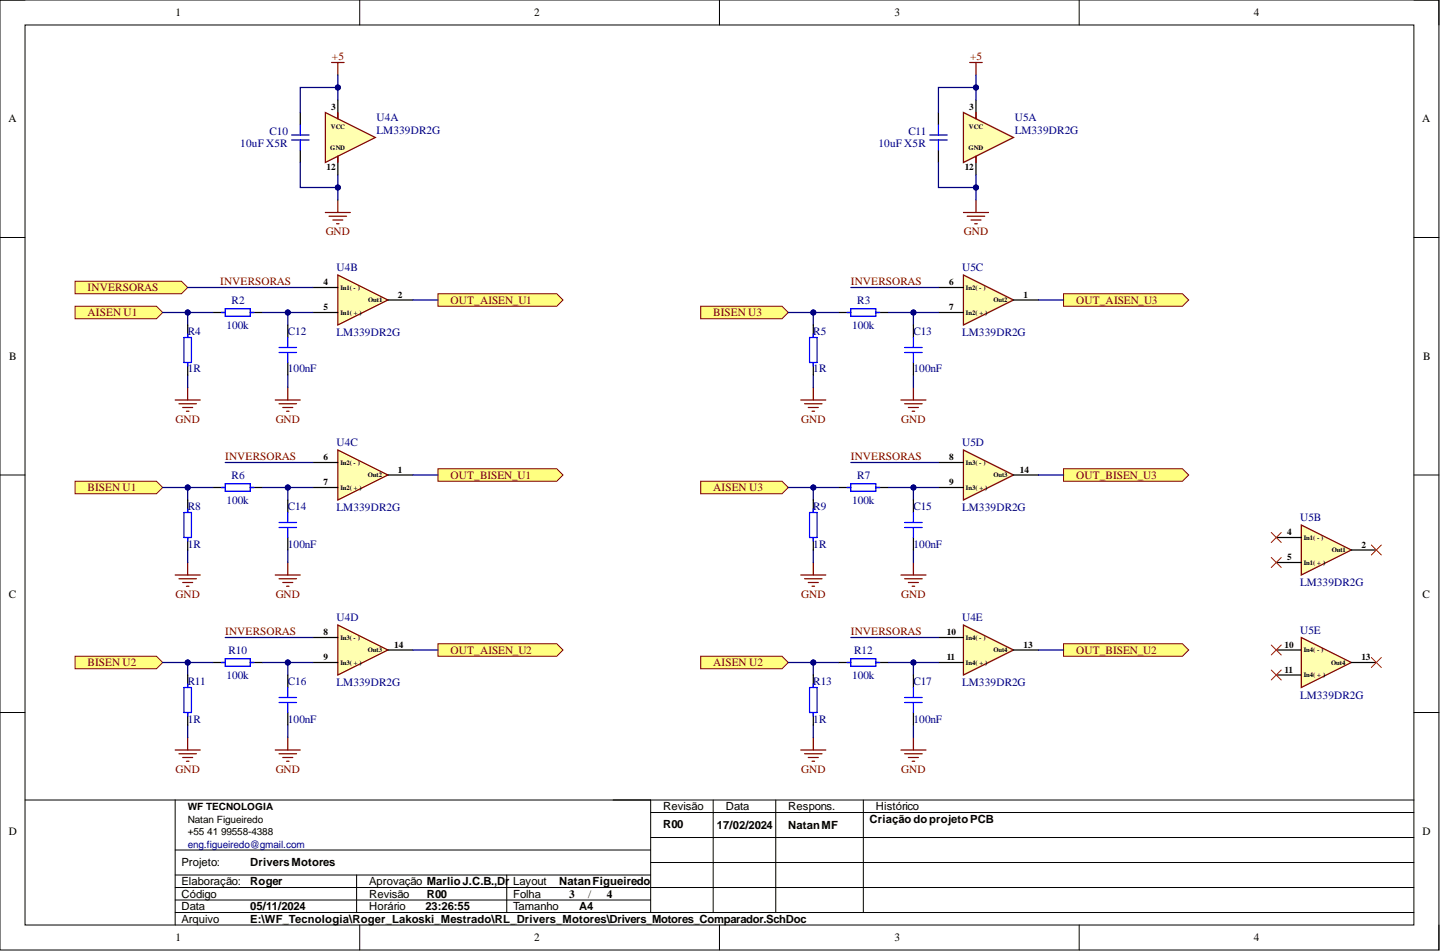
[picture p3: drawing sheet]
<svg xmlns="http://www.w3.org/2000/svg" width="292mm" height="193mm" viewBox="0 0 292 193" stroke-linecap="round" stroke-linejoin="round" font-family="sans-serif">
<g fill="none" stroke="#000" stroke-width=".2">
<path d="M0 0h291.9v192.8h-291.9zM0 0h5.1M73 0v5.1M145.9 0v5.1M218.9 0v5.1M286.8 0h5.1v5.1M5.1 5.1h281.7v182.6h-281.7zM0 48.2h5.1M286.8 48.2h5.1M0 96.4h5.1M286.8 96.4h5.1M0 144.6h5.1"/>
<path d="M286.8 144.6h5.1M5.1 162.3h281.7M35.5 162.3v25.4M35.5 177.6h96.5M35.5 172.5h96.5M72.3 177.6v7.6M102.8 177.6v7.6M132 175h154.8M132 169.9h154.8M132 164.9h154.8M132 162.3v22.9M144.7 162.3v22.9"/>
<path d="M157.4 162.3v22.9M175.1 162.3v22.9M35.5 180.1h251.3M35.5 182.6h96.5M35.5 185.2h251.3M73 187.7v5.1M145.9 187.7v5.1M218.9 187.7v5.1M291.9 187.7v5.1"/>
</g>
<g fill="none" stroke="#800000" stroke-width=".25">
<path d="M67.3 12.7h2.5M68.5 12.7v2.5M66 43.1h5.1M66.8 43.9h3.5M67.5 44.6h2M68.3 45.4h.5M68.5 40.6v2.5M38.1 78.6v2.6M58.4 78.6v2.6M35.5 81.2h5.1M36.3 81.9h3.5M37.1 82.7h2"/>
<path d="M37.8 83.4h.5M55.8 81.2h5.1M56.6 81.9h3.6M57.4 82.7h2M58.1 83.4h.5"/>
</g>
<path d="M60.9 22.8v2.6M60.9 30.4v2.6M43.1 63.4h2.6M50.8 63.4h2.5" fill="none" stroke="#000" stroke-width=".25"/>
<path d="M59.1 27.4h3.6M59.1 28.4h3.6M60.9 25.4v2M60.9 28.4v2M44.9 63.4h.8M45.7 62.6h5.1v1.6h-5.1zM50.8 63.4h.7" fill="none" stroke="#00f" stroke-width=".25"/>
<path d="M66 22.8l10.1 5.1-10.1 5.1z" fill="#ffffb0"/>
<path d="M66 22.8l10.1 5.1-10.1 5.1zM68.5 22.8v1.3M68.5 31.7v1.3" fill="none" stroke="#800000" stroke-width=".25"/>
<path d="M68.5 20.3v3.8M68.5 31.7v3.8" fill="none" stroke="#000" stroke-width=".25"/>
<path d="M68.5 55.8l10.2 5.1-10.2 5z" fill="#ffffb0"/>
<path d="M68.5 55.8l10.2 5.1-10.2 5z" fill="none" stroke="#800000" stroke-width=".25"/>
<path d="M63.5 58.3h5M63.5 63.4h5M78.7 60.9h5.1" fill="none" stroke="#000" stroke-width=".25"/>
<path d="M68.5 91.3l10.2 5.1-10.2 5.1z" fill="#ffffb0"/>
<path d="M68.5 91.3l10.2 5.1-10.2 5.1z" fill="none" stroke="#800000" stroke-width=".25"/>
<path d="M63.5 93.8h5M63.5 98.9h5M78.7 96.4h5.1" fill="none" stroke="#000" stroke-width=".25"/>
<path d="M68.5 126.8l10.2 5.1-10.2 5.1z" fill="#ffffb0"/>
<path d="M68.5 126.8l10.2 5.1-10.2 5.1z" fill="none" stroke="#800000" stroke-width=".25"/>
<path d="M63.5 129.4h5M63.5 134.4h5M78.7 131.9h5.1" fill="none" stroke="#000" stroke-width=".25"/>
<path d="M195.4 126.8l10.2 5.1-10.2 5.1z" fill="#ffffb0"/>
<g fill="none" stroke="#800000" stroke-width=".25">
<path d="M196.7 12.7h2.5M198 12.7v2.5M195.4 43.1h5.1M196.2 43.9h3.5M197 44.6h2M197.7 45.4h.5M198 40.6v2.5M165 78.6v2.6M185.3 78.6v2.6M162.4 81.2h5.1M163.2 81.9h3.6M164 82.7h2"/>
<path d="M164.7 83.4h.5M182.7 81.2h5.1M183.5 81.9h3.6M184.3 82.7h2M185 83.4h.5M35.5 116.7h5.1M36.3 117.4h3.5M37.1 118.2h2M37.8 119h.5M38.1 114.1v2.6M55.8 116.7h5.1M56.6 117.4h3.6"/>
<path d="M57.4 118.2h2M58.1 119h.5M58.4 114.1v2.6M195.4 126.8l10.2 5.1-10.2 5.1zM35.5 152.2h5.1M36.3 152.9h3.5M37.1 153.7h2M37.8 154.5h.5M38.1 149.6v2.6M55.8 152.2h5.1M56.6 152.9h3.6M57.4 153.7h2"/>
<path d="M58.1 154.5h.5M58.4 149.6v2.6M162.4 152.2h5.1M163.2 152.9h3.6M164 153.7h2M164.7 154.5h.5M165 149.6v2.6M182.7 152.2h5.1M183.5 152.9h3.6M184.3 153.7h2M185 154.5h.5M185.3 149.6v2.6"/>
</g>
<g fill="none" stroke="#000" stroke-width=".25">
<path d="M190.4 22.8v2.6M190.4 30.4v2.6M170.1 63.4h2.5M177.7 63.4h2.5M43.1 98.9h2.6M50.8 98.9h2.5M43.1 134.4h2.6M50.8 134.4h2.5M170.1 134.4h2.5M177.7 134.4h2.5M190.4 129.4h5M190.4 134.4h5"/>
<path d="M205.6 131.9h5.1"/>
</g>
<g fill="none" stroke="#00f" stroke-width=".25">
<path d="M188.6 27.4h3.5M188.6 28.4h3.5M190.4 25.4v2M190.4 28.4v2M171.8 63.4h.8M172.6 62.6h5.1v1.6h-5.1zM177.7 63.4h.7M44.9 98.9h.8M45.7 98.2h5.1v1.5h-5.1zM50.8 98.9h.7M44.9 134.4h.8M45.7 133.7h5.1v1.5h-5.1z"/>
<path d="M50.8 134.4h.7M171.8 134.4h.8M172.6 133.7h5.1v1.5h-5.1zM177.7 134.4h.7"/>
</g>
<path d="M195.4 22.8l10.2 5.1-10.2 5.1z" fill="#ffffb0"/>
<path d="M195.4 22.8l10.2 5.1-10.2 5.1zM198 22.8v1.3M198 31.7v1.3" fill="none" stroke="#800000" stroke-width=".25"/>
<path d="M198 20.3v3.8M198 31.7v3.8" fill="none" stroke="#000" stroke-width=".25"/>
<path d="M264 106.5l10.1 5.1-10.1 5.1z" fill="#ffffb0"/>
<path d="M264 106.5l10.1 5.1-10.1 5.1z" fill="none" stroke="#800000" stroke-width=".25"/>
<path d="M258.9 109.1h5.1M258.9 114.1h5.1M274.1 111.6h5.1" fill="none" stroke="#000" stroke-width=".25"/>
<path d="M195.4 55.8l10.2 5.1-10.2 5z" fill="#ffffb0"/>
<path d="M195.4 55.8l10.2 5.1-10.2 5zM162.4 116.7h5.1M163.2 117.4h3.6M164 118.2h2M164.7 119h.5M165 114.1v2.6M182.7 116.7h5.1M183.5 117.4h3.6M184.3 118.2h2M185 119h.5M185.3 114.1v2.6" fill="none" stroke="#800000" stroke-width=".25"/>
<path d="M190.4 58.3h5M190.4 63.4h5M205.6 60.9h5.1M170.1 98.9h2.5M177.7 98.9h2.5" fill="none" stroke="#000" stroke-width=".25"/>
<path d="M171.8 98.9h.8M172.6 98.2h5.1v1.5h-5.1zM177.7 98.9h.7" fill="none" stroke="#00f" stroke-width=".25"/>
<path d="M15.2 62.1h16.5l1.3 1.3-1.3 1.3h-16.5z" fill-rule="evenodd" fill="#ffff80"/>
<path d="M15.2 62.1h16.5l1.3 1.3-1.3 1.3h-16.5z" fill="none" stroke="#800000" stroke-width=".2"/>
<path d="M15.2 97.7h16.5l1.3 1.2-1.3 1.3h-16.5z" fill-rule="evenodd" fill="#ffff80"/>
<path d="M15.2 97.7h16.5l1.3 1.2-1.3 1.3h-16.5z" fill="none" stroke="#800000" stroke-width=".2"/>
<path d="M142.1 133.2h16.5l1.3 1.2-1.3 1.3h-16.5z" fill-rule="evenodd" fill="#ffff80"/>
<path d="M142.1 133.2h16.5l1.3 1.2-1.3 1.3h-16.5z" fill="none" stroke="#800000" stroke-width=".2"/>
<path d="M15.2 133.2h16.5l1.3 1.2-1.3 1.3h-16.5z" fill-rule="evenodd" fill="#ffff80"/>
<path d="M15.2 133.2h16.5l1.3 1.2-1.3 1.3h-16.5z" fill="none" stroke="#800000" stroke-width=".2"/>
<path d="M142.1 97.7h16.5l1.3 1.2-1.3 1.3h-16.5z" fill-rule="evenodd" fill="#ffff80"/>
<path d="M142.1 97.7h16.5l1.3 1.2-1.3 1.3h-16.5z" fill="none" stroke="#800000" stroke-width=".2"/>
<path d="M142.1 62.1h16.5l1.3 1.3-1.3 1.3h-16.5z" fill-rule="evenodd" fill="#ffff80"/>
<path d="M142.1 62.1h16.5l1.3 1.3-1.3 1.3h-16.5z" fill="none" stroke="#800000" stroke-width=".2"/>
<path d="M88.8 59.6h24.1l1.3 1.3-1.3 1.2h-24.1z" fill-rule="evenodd" fill="#ffff80"/>
<path d="M88.8 59.6h24.1l1.3 1.3-1.3 1.2h-24.1z" fill="none" stroke="#800000" stroke-width=".2"/>
<path d="M88.8 95.1h24.1l1.3 1.3-1.3 1.3h-24.1z" fill-rule="evenodd" fill="#ffff80"/>
<path d="M88.8 95.1h24.1l1.3 1.3-1.3 1.3h-24.1z" fill="none" stroke="#800000" stroke-width=".2"/>
<path d="M88.8 130.6h24.1l1.3 1.3-1.3 1.3h-24.1z" fill-rule="evenodd" fill="#ffff80"/>
<path d="M88.8 130.6h24.1l1.3 1.3-1.3 1.3h-24.1z" fill="none" stroke="#800000" stroke-width=".2"/>
<path d="M215.7 130.6h24.2l1.2 1.3-1.2 1.3h-24.2z" fill-rule="evenodd" fill="#ffff80"/>
<path d="M215.7 130.6h24.2l1.2 1.3-1.2 1.3h-24.2z" fill="none" stroke="#800000" stroke-width=".2"/>
<path d="M215.7 59.6h24.2l1.2 1.3-1.2 1.2h-24.2z" fill-rule="evenodd" fill="#ffff80"/>
<path d="M215.7 59.6h24.2l1.2 1.3-1.2 1.2h-24.2z" fill="none" stroke="#800000" stroke-width=".2"/>
<path d="M215.7 95.1h24.2l1.2 1.3-1.2 1.3h-24.2z" fill-rule="evenodd" fill="#ffff80"/>
<path d="M215.7 95.1h24.2l1.2 1.3-1.2 1.3h-24.2z" fill="none" stroke="#800000" stroke-width=".2"/>
<path d="M15.2 57.1h21.6l1.3 1.2-1.3 1.3h-21.6z" fill-rule="evenodd" fill="#ffff80"/>
<path d="M15.2 57.1h21.6l1.3 1.2-1.3 1.3h-21.6z" fill="none" stroke="#800000" stroke-width=".2"/>
<path d="M195.4 91.3l10.2 5.1-10.2 5.1z" fill="#ffffb0"/>
<path d="M195.4 91.3l10.2 5.1-10.2 5.1z" fill="none" stroke="#800000" stroke-width=".25"/>
<path d="M190.4 93.8h5M190.4 98.9h5M205.6 96.4h5.1" fill="none" stroke="#000" stroke-width=".25"/>
<path d="M264 129.4l10.1 5-10.1 5.1z" fill="#ffffb0"/>
<path d="M264 129.4l10.1 5-10.1 5.1z" fill="none" stroke="#800000" stroke-width=".25"/>
<path d="M258.9 131.9h5.1M258.9 137h5.1M274.1 134.4h5.1" fill="none" stroke="#000" stroke-width=".25"/>
<path d="M257.9 108.1l2 2M257.9 113.1l2 2.1M259.9 108.1l-2 2M259.9 113.1l-2 2.1M278.2 110.6l2 2M280.2 110.6l-2 2M257.9 130.9l2 2M257.9 136l2 2M259.9 130.9l-2 2M259.9 136l-2 2M278.2 133.4l2 2M280.2 133.4l-2 2" fill="none" stroke="#f00" stroke-width=".2"/>
<path d="M68.5 20.3v-2.5h-7.6v5" fill="none" stroke="#000080" stroke-width=".25"/>
<circle cx="68.5" cy="17.8" r=".51" fill="#000080"/>
<circle cx="68.5" cy="17.8" r=".51" fill="none" stroke="#000080" stroke-width=".2"/>
<path d="M60.9 33v5h7.6v-2.5" fill="none" stroke="#000080" stroke-width=".25"/>
<circle cx="68.5" cy="38" r=".51" fill="#000080"/>
<circle cx="68.5" cy="38" r=".51" fill="none" stroke="#000080" stroke-width=".2"/>
<path d="M68.5 38v2.6" fill="none" stroke="#000080" stroke-width=".25"/>
<circle cx="68.5" cy="38" r=".51" fill="#000080"/>
<circle cx="68.5" cy="38" r=".51" fill="none" stroke="#000080" stroke-width=".2"/>
<path d="M68.5 15.2v2.6" fill="none" stroke="#000080" stroke-width=".25"/>
<circle cx="68.5" cy="17.8" r=".51" fill="#000080"/>
<circle cx="68.5" cy="17.8" r=".51" fill="none" stroke="#000080" stroke-width=".2"/>
<path d="M43.1 63.4h-5v2.5" fill="none" stroke="#000080" stroke-width=".25"/>
<circle cx="38.1" cy="63.4" r=".51" fill="#000080"/>
<circle cx="38.1" cy="63.4" r=".51" fill="none" stroke="#000080" stroke-width=".2"/>
<path d="M53.3 63.4h5.1v2.5" fill="none" stroke="#000080" stroke-width=".25"/>
<circle cx="58.4" cy="63.4" r=".51" fill="#000080"/>
<circle cx="58.4" cy="63.4" r=".51" fill="none" stroke="#000080" stroke-width=".2"/>
<path d="M58.4 63.4h5.1" fill="none" stroke="#000080" stroke-width=".25"/>
<circle cx="58.4" cy="63.4" r=".51" fill="#000080"/>
<circle cx="58.4" cy="63.4" r=".51" fill="none" stroke="#000080" stroke-width=".2"/>
<path d="M38.1 76.1v2.5M58.4 76.1v2.5M43.1 98.9h-5v2.6" fill="none" stroke="#000080" stroke-width=".25"/>
<circle cx="38.1" cy="98.9" r=".51" fill="#000080"/>
<circle cx="38.1" cy="98.9" r=".51" fill="none" stroke="#000080" stroke-width=".2"/>
<path d="M53.3 98.9h5.1v2.6" fill="none" stroke="#000080" stroke-width=".25"/>
<circle cx="58.4" cy="98.9" r=".51" fill="#000080"/>
<circle cx="58.4" cy="98.9" r=".51" fill="none" stroke="#000080" stroke-width=".2"/>
<path d="M58.4 98.9h5.1" fill="none" stroke="#000080" stroke-width=".25"/>
<circle cx="58.4" cy="98.9" r=".51" fill="#000080"/>
<circle cx="58.4" cy="98.9" r=".51" fill="none" stroke="#000080" stroke-width=".2"/>
<path d="M45.7 93.8h17.8M38.1 111.6v2.5M58.4 111.6v2.5M43.1 134.4h-5v2.6" fill="none" stroke="#000080" stroke-width=".25"/>
<circle cx="38.1" cy="134.4" r=".51" fill="#000080"/>
<circle cx="38.1" cy="134.4" r=".51" fill="none" stroke="#000080" stroke-width=".2"/>
<path d="M53.3 134.4h5.1v2.6" fill="none" stroke="#000080" stroke-width=".25"/>
<circle cx="58.4" cy="134.4" r=".51" fill="#000080"/>
<circle cx="58.4" cy="134.4" r=".51" fill="none" stroke="#000080" stroke-width=".2"/>
<path d="M58.4 134.4h5.1" fill="none" stroke="#000080" stroke-width=".25"/>
<circle cx="58.4" cy="134.4" r=".51" fill="#000080"/>
<circle cx="58.4" cy="134.4" r=".51" fill="none" stroke="#000080" stroke-width=".2"/>
<path d="M45.7 129.4h17.8M170.1 134.4h-5.1v2.6M38.1 147.1v2.5M58.4 147.1v2.5" fill="none" stroke="#000080" stroke-width=".25"/>
<circle cx="165" cy="134.4" r=".51" fill="#000080"/>
<circle cx="165" cy="134.4" r=".51" fill="none" stroke="#000080" stroke-width=".2"/>
<path d="M180.2 134.4h5.1v2.6" fill="none" stroke="#000080" stroke-width=".25"/>
<circle cx="185.3" cy="134.4" r=".51" fill="#000080"/>
<circle cx="185.3" cy="134.4" r=".51" fill="none" stroke="#000080" stroke-width=".2"/>
<path d="M185.3 134.4h5.1" fill="none" stroke="#000080" stroke-width=".25"/>
<circle cx="185.3" cy="134.4" r=".51" fill="#000080"/>
<circle cx="185.3" cy="134.4" r=".51" fill="none" stroke="#000080" stroke-width=".2"/>
<path d="M170.1 63.4h-5.1v2.5M172.6 129.4h17.8M165 147.1v2.5M185.3 147.1v2.5" fill="none" stroke="#000080" stroke-width=".25"/>
<circle cx="165" cy="63.4" r=".51" fill="#000080"/>
<circle cx="165" cy="63.4" r=".51" fill="none" stroke="#000080" stroke-width=".2"/>
<path d="M180.2 63.4h5.1v2.5" fill="none" stroke="#000080" stroke-width=".25"/>
<circle cx="185.3" cy="63.4" r=".51" fill="#000080"/>
<circle cx="185.3" cy="63.4" r=".51" fill="none" stroke="#000080" stroke-width=".2"/>
<path d="M185.3 63.4h5.1" fill="none" stroke="#000080" stroke-width=".25"/>
<circle cx="185.3" cy="63.4" r=".51" fill="#000080"/>
<circle cx="185.3" cy="63.4" r=".51" fill="none" stroke="#000080" stroke-width=".2"/>
<path d="M172.6 58.3h17.8M165 76.1v2.5M185.3 76.1v2.5M170.1 98.9h-5.1v2.6" fill="none" stroke="#000080" stroke-width=".25"/>
<circle cx="165" cy="98.9" r=".51" fill="#000080"/>
<circle cx="165" cy="98.9" r=".51" fill="none" stroke="#000080" stroke-width=".2"/>
<path d="M180.2 98.9h5.1v2.6" fill="none" stroke="#000080" stroke-width=".25"/>
<circle cx="185.3" cy="98.9" r=".51" fill="#000080"/>
<circle cx="185.3" cy="98.9" r=".51" fill="none" stroke="#000080" stroke-width=".2"/>
<path d="M185.3 98.9h5.1" fill="none" stroke="#000080" stroke-width=".25"/>
<circle cx="185.3" cy="98.9" r=".51" fill="#000080"/>
<circle cx="185.3" cy="98.9" r=".51" fill="none" stroke="#000080" stroke-width=".2"/>
<path d="M198 15.2v2.6h-7.6v5M172.6 93.8h17.8M165 111.6v2.5M185.3 111.6v2.5" fill="none" stroke="#000080" stroke-width=".25"/>
<circle cx="198" cy="17.8" r=".51" fill="#000080"/>
<circle cx="198" cy="17.8" r=".51" fill="none" stroke="#000080" stroke-width=".2"/>
<path d="M190.4 33v5h7.6v2.6" fill="none" stroke="#000080" stroke-width=".25"/>
<circle cx="198" cy="38" r=".51" fill="#000080"/>
<circle cx="198" cy="38" r=".51" fill="none" stroke="#000080" stroke-width=".2"/>
<path d="M198 35.5v2.5" fill="none" stroke="#000080" stroke-width=".25"/>
<circle cx="198" cy="38" r=".51" fill="#000080"/>
<circle cx="198" cy="38" r=".51" fill="none" stroke="#000080" stroke-width=".2"/>
<path d="M198 17.8v2.5" fill="none" stroke="#000080" stroke-width=".25"/>
<circle cx="198" cy="17.8" r=".51" fill="#000080"/>
<circle cx="198" cy="17.8" r=".51" fill="none" stroke="#000080" stroke-width=".2"/>
<path d="M38.1 58.3h25.4M33 63.4h5.1" fill="none" stroke="#000080" stroke-width=".25"/>
<circle cx="38.1" cy="63.4" r=".51" fill="#000080"/>
<circle cx="38.1" cy="63.4" r=".51" fill="none" stroke="#000080" stroke-width=".2"/>
<path d="M83.8 60.9h5M33 98.9h5.1M83.8 96.4h5" fill="none" stroke="#000080" stroke-width=".25"/>
<circle cx="38.1" cy="98.9" r=".51" fill="#000080"/>
<circle cx="38.1" cy="98.9" r=".51" fill="none" stroke="#000080" stroke-width=".2"/>
<path d="M83.8 131.9h5M159.9 134.4h5.1" fill="none" stroke="#000080" stroke-width=".25"/>
<circle cx="165" cy="134.4" r=".51" fill="#000080"/>
<circle cx="165" cy="134.4" r=".51" fill="none" stroke="#000080" stroke-width=".2"/>
<path d="M33 134.4h5.1M210.7 131.9h5" fill="none" stroke="#000080" stroke-width=".25"/>
<circle cx="38.1" cy="134.4" r=".51" fill="#000080"/>
<circle cx="38.1" cy="134.4" r=".51" fill="none" stroke="#000080" stroke-width=".2"/>
<path d="M159.9 63.4h5.1" fill="none" stroke="#000080" stroke-width=".25"/>
<circle cx="165" cy="63.4" r=".51" fill="#000080"/>
<circle cx="165" cy="63.4" r=".51" fill="none" stroke="#000080" stroke-width=".2"/>
<path d="M159.9 98.9h5.1M210.7 96.4h5" fill="none" stroke="#000080" stroke-width=".25"/>
<circle cx="165" cy="98.9" r=".51" fill="#000080"/>
<circle cx="165" cy="98.9" r=".51" fill="none" stroke="#000080" stroke-width=".2"/>
<path d="M210.7 60.9h5" fill="none" stroke="#000080" stroke-width=".25"/>
<g fill="none" stroke="#000" stroke-width=".25">
<path d="M38.1 65.9v2.6M38.1 73.6v2.5M58.4 65.9v2.6M58.4 73.6v2.5M165 65.9v2.6M165 73.6v2.5M185.3 65.9v2.6M185.3 73.6v2.5M38.1 101.5v2.5M38.1 109.1v2.5M58.4 101.5v2.5M58.4 109.1v2.5"/>
<path d="M165 101.5v2.5M165 109.1v2.5M185.3 101.5v2.5M185.3 109.1v2.5M38.1 137v2.5M58.4 137v2.5M165 137v2.5M185.3 137v2.5M38.1 144.6v2.5M58.4 144.6v2.5M165 144.6v2.5M185.3 144.6v2.5"/>
</g>
<g fill="none" stroke="#00f" stroke-width=".25">
<path d="M37.3 68.5h1.5v5.1h-1.5zM38.1 67.7v.8M38.1 73.6v.7M56.6 70.5h3.6M56.6 71.5h3.6M58.4 68.5v2M58.4 71.5v2.1M164.2 68.5h1.5v5.1h-1.5zM165 67.7v.8M165 73.6v.7M183.5 70.5h3.6M183.5 71.5h3.6"/>
<path d="M185.3 68.5v2M185.3 71.5v2.1M37.3 104h1.5v5.1h-1.5zM38.1 103.2v.8M38.1 109.1v.7M56.6 106h3.6M56.6 107h3.6M58.4 104v2M58.4 107v2.1M164.2 104h1.5v5.1h-1.5zM165 103.2v.8M165 109.1v.7"/>
<path d="M183.5 106h3.6M183.5 107h3.6M185.3 104v2M185.3 107v2.1M37.3 139.5h1.5v5.1h-1.5zM38.1 138.7v.8M58.4 139.5v2M164.2 139.5h1.5v5.1h-1.5zM165 138.7v.8M185.3 139.5v2M38.1 144.6v.7M56.6 141.5h3.6"/>
<path d="M56.6 142.5h3.6M58.4 142.5v2.1M165 144.6v.7M183.5 141.5h3.6M183.5 142.5h3.6M185.3 142.5v2.1"/>
</g>
<g font-size="2.3">
<text x="35.6" y="3.3">1</text>
<text x="108.4" y="3.3">2</text>
<text x="181.5" y="3.3">3</text>
<text x="254.3" y="3.3">4</text>
<text x="1.7" y="24.9">A</text>
<text x="288.5" y="24.9">A</text>
<text x="1.9" y="73">B</text>
<text x="288.7" y="73">B</text>
<text x="1.8" y="121.2">C</text>
<text x="288.6" y="121.2">C</text>
<text x="134.5" y="164.4">Revisão</text>
<text x="134.5" y="167.9">R00</text>
<text x="147.2" y="164.4">Data</text>
<text x="159.9" y="164.4">Respons.</text>
<text x="176.4" y="166.9">CriaçãodoprojetoPCB</text>
<text x="177.7" y="164.4">Histórico</text>
<text x="1.8" y="169.4">D</text>
<text x="145.4" y="168.2">17/02/2024</text>
<text x="159.9" y="168.2">NatanMF</text>
<text x="288.6" y="169.4">D</text>
<text x="36.8" y="175.8">Projeto:</text>
<text x="36.8" y="179.6">Elaboração:</text>
<text x="50.8" y="175.8">DriversMotores</text>
<text x="50.8" y="179.6">Roger</text>
<text x="74.9" y="179.6">Aprovação MarlioJ.C.B.,Dr</text>
<text x="104.1" y="179.6">Layout</text>
<text x="113.5" y="179.6">NatanFigueiredo</text>
<text x="36.8" y="182.1">Código</text>
<text x="36.8" y="184.7">Data</text>
<text x="50.8" y="184.7">05/11/2024</text>
<text x="74.9" y="182.1">Revisão</text>
<text x="74.9" y="184.7">Horário</text>
<text x="86.3" y="184.7">23:26:55</text>
<text x="86.5" y="182.1">R00</text>
<text x="104.1" y="184.7">Tamanho</text>
<text x="104.1" y="182.1">Folha</text>
<text x="115.5" y="182.1">3</text>
<text x="117.5" y="184.7">A4</text>
<text x="119.3" y="182.1">/</text>
<text x="123.1" y="182.1">4</text>
<text x="35.6" y="191">1</text>
<text x="36.8" y="187.2">Arquivo</text>
<text x="50.8" y="187.2">E:\WF_Tecnologia\Roger_Lakoski_Mestrado\RL_Drivers_Motores\Drivers_Motores_Comparador.SchDoc</text>
<text x="108.4" y="191">2</text>
<text x="181.5" y="191">3</text>
<text x="254.3" y="191">4</text>
</g>
<g font-size="2.3" fill="#800000">
<text x="67.3" y="12.2">+5</text>
<text x="196.8" y="12.2">+5</text>
<text x="66.1" y="47.7">GND</text>
<text x="195.5" y="47.7">GND</text>
<text x="17.8" y="59.1">INVERSORAS</text>
<text x="44.7" y="57.8">INVERSORAS</text>
<text x="172.6" y="57.8">INVERSORAS</text>
<text x="17.8" y="64.2">AISEN U1</text>
<text x="91.4" y="61.6">OUT_AISEN_U1</text>
<text x="144.7" y="64.2">BISEN U3</text>
<text x="218.3" y="61.6">OUT_AISEN_U3</text>
<text x="35.6" y="85.7">GND</text>
<text x="55.9" y="85.7">GND</text>
<text x="162.5" y="85.7">GND</text>
<text x="182.8" y="85.7">GND</text>
<text x="45.7" y="93.3">INVERSORAS</text>
<text x="172.6" y="93.3">INVERSORAS</text>
<text x="17.8" y="99.7">BISEN U1</text>
<text x="91.4" y="97.1">OUT_BISEN_U1</text>
<text x="144.7" y="99.7">AISEN U3</text>
<text x="218.3" y="97.1">OUT_BISEN_U3</text>
<text x="35.6" y="121.2">GND</text>
<text x="55.9" y="121.2">GND</text>
<text x="162.5" y="121.2">GND</text>
<text x="182.8" y="121.2">GND</text>
<text x="45.7" y="128.9">INVERSORAS</text>
<text x="172.6" y="128.9">INVERSORAS</text>
<text x="17.8" y="135.2">BISEN U2</text>
<text x="91.4" y="132.7">OUT_AISEN_U2</text>
<text x="144.7" y="135.2">AISEN U2</text>
<text x="218.3" y="132.7">OUT_BISEN_U2</text>
<text x="35.6" y="156.8">GND</text>
<text x="55.9" y="156.8">GND</text>
<text x="162.5" y="156.8">GND</text>
<text x="182.8" y="156.8">GND</text>
</g>
<g font-size="2.3" fill="#000080">
<text x="48.7" y="29.9">10uF X5R</text>
<text x="54.7" y="27.4">C10</text>
<text x="76.4" y="24.6">U4A</text>
<text x="76.4" y="27.1">LM339DR2G</text>
<text x="178.2" y="29.9">10uF X5R</text>
<text x="184.3" y="27.4">C11</text>
<text x="205.8" y="24.6">U5A</text>
<text x="205.8" y="27.1">LM339DR2G</text>
<text x="68.3" y="55">U4B</text>
<text x="195.2" y="55">U5C</text>
<text x="47" y="61.6">R2</text>
<text x="173.9" y="61.6">R3</text>
<text x="38.1" y="68">R4</text>
<text x="45.9" y="66.7">100k</text>
<text x="58.4" y="68">C12</text>
<text x="68.3" y="68.2">LM339DR2G</text>
<text x="165" y="68">R5</text>
<text x="172.8" y="66.7">100k</text>
<text x="185.3" y="68">C13</text>
<text x="195.2" y="68.2">LM339DR2G</text>
<text x="38.1" y="75.6">1R</text>
<text x="58.4" y="75.6">100nF</text>
<text x="165" y="75.6">1R</text>
<text x="185.3" y="75.6">100nF</text>
<text x="68.3" y="90.5">U4C</text>
<text x="195.2" y="90.5">U5D</text>
<text x="47" y="97.1">R6</text>
<text x="173.9" y="97.1">R7</text>
<text x="38.1" y="103.5">R8</text>
<text x="45.9" y="102.2">100k</text>
<text x="58.4" y="103.5">C14</text>
<text x="68.3" y="103.7">LM339DR2G</text>
<text x="165" y="103.5">R9</text>
<text x="172.8" y="102.2">100k</text>
<text x="185.3" y="103.5">C15</text>
<text x="195.2" y="103.7">LM339DR2G</text>
<text x="263.7" y="105.8">U5B</text>
<text x="38.1" y="111.1">1R</text>
<text x="58.4" y="111.1">100nF</text>
<text x="165" y="111.1">1R</text>
<text x="185.3" y="111.1">100nF</text>
<text x="263.7" y="119">LM339DR2G</text>
<text x="68.3" y="126.1">U4D</text>
<text x="195.2" y="126.1">U4E</text>
<text x="263.7" y="128.6">U5E</text>
<text x="45.9" y="137.7">100k</text>
<text x="46.4" y="132.7">R10</text>
<text x="172.8" y="137.7">100k</text>
<text x="173.3" y="132.7">R12</text>
<text x="38.1" y="139">R11</text>
<text x="58.4" y="139">C16</text>
<text x="68.3" y="139.3">LM339DR2G</text>
<text x="165" y="139">R13</text>
<text x="185.3" y="139">C17</text>
<text x="195.2" y="139.3">LM339DR2G</text>
<text x="263.7" y="141.8">LM339DR2G</text>
<text x="38.1" y="146.6">1R</text>
<text x="58.4" y="146.6">100nF</text>
<text x="165" y="146.6">1R</text>
<text x="185.3" y="146.6">100nF</text>
</g>
<g font-size="2">
<text x="38.1" y="164.4">WF TECNOLOGIA</text>
<text x="38.1" y="167">Natan Figueiredo</text>
<text x="38.1" y="169.5">+55</text>
<text x="42" y="169.5">41</text>
<text x="44.8" y="169.5">99558-4388</text>
</g>
<text font-size="2" fill="#000080" x="38.1" y="172.1">eng.figueiredo@gmail.com</text>
<g font-size="1.9">
<text x="67.2" y="22.4">3</text>
<text x="196.6" y="22.4">3</text>
<text x="66.2" y="34.6">12</text>
<text x="195.7" y="34.6">12</text>
<text x="65.7" y="57.9">4</text>
<text x="192.6" y="57.9">6</text>
<text x="65.7" y="63">5</text>
<text x="80.7" y="60.5">2</text>
<text x="192.6" y="63">7</text>
<text x="207.6" y="60.5">1</text>
<text x="65.7" y="93.4">6</text>
<text x="80.7" y="96">1</text>
<text x="192.6" y="93.4">8</text>
<text x="206.9" y="96">14</text>
<text x="65.7" y="98.5">7</text>
<text x="192.6" y="98.5">9</text>
<text x="261.1" y="108.6">4</text>
<text x="261.1" y="113.7">5</text>
<text x="276.1" y="111.2">2</text>
<text x="65.7" y="128.9">8</text>
<text x="80" y="131.5">14</text>
<text x="192.1" y="128.9">10</text>
<text x="207.6" y="131.5">13</text>
<text x="260.6" y="131.5">10</text>
<text x="65.7" y="134">9</text>
<text x="192.1" y="134">11</text>
<text x="260.6" y="136.5">11</text>
<text x="276.1" y="134">13</text>
</g>
<g font-size="1.4">
<text x="67.1" y="26.2">VCC</text>
<text x="196.5" y="26.2">VCC</text>
<text x="67" y="30.5">GND</text>
<text x="196.4" y="30.5">GND</text>
<text x="69" y="58.8">In1( - )</text>
<text x="195.9" y="58.8">In2( - )</text>
<text x="69" y="63.8">In1( + )</text>
<text x="74.7" y="61.3">Out1</text>
<text x="195.9" y="63.8">In2( + )</text>
<text x="201.5" y="61.3">Out2</text>
<text x="69" y="94.3">In2( - )</text>
<text x="195.9" y="94.3">In3( - )</text>
<text x="69" y="99.3">In2( + )</text>
<text x="74.6" y="96.8">Out2</text>
<text x="195.9" y="99.3">In3( + )</text>
<text x="201.5" y="96.8">Out3</text>
<text x="264.5" y="109.5">In1( - )</text>
<text x="270.1" y="112">Out1</text>
<text x="264.5" y="114.6">In1( + )</text>
<text x="69" y="129.8">In3( - )</text>
<text x="195.9" y="129.8">In4( - )</text>
<text x="69" y="134.9">In3( + )</text>
<text x="74.6" y="132.3">Out3</text>
<text x="195.9" y="134.9">In4( + )</text>
<text x="201.5" y="132.3">Out4</text>
<text x="264.5" y="132.3">In4( - )</text>
<text x="264.5" y="137.4">In4( + )</text>
<text x="270.1" y="134.9">Out4</text>
</g>
</svg>
